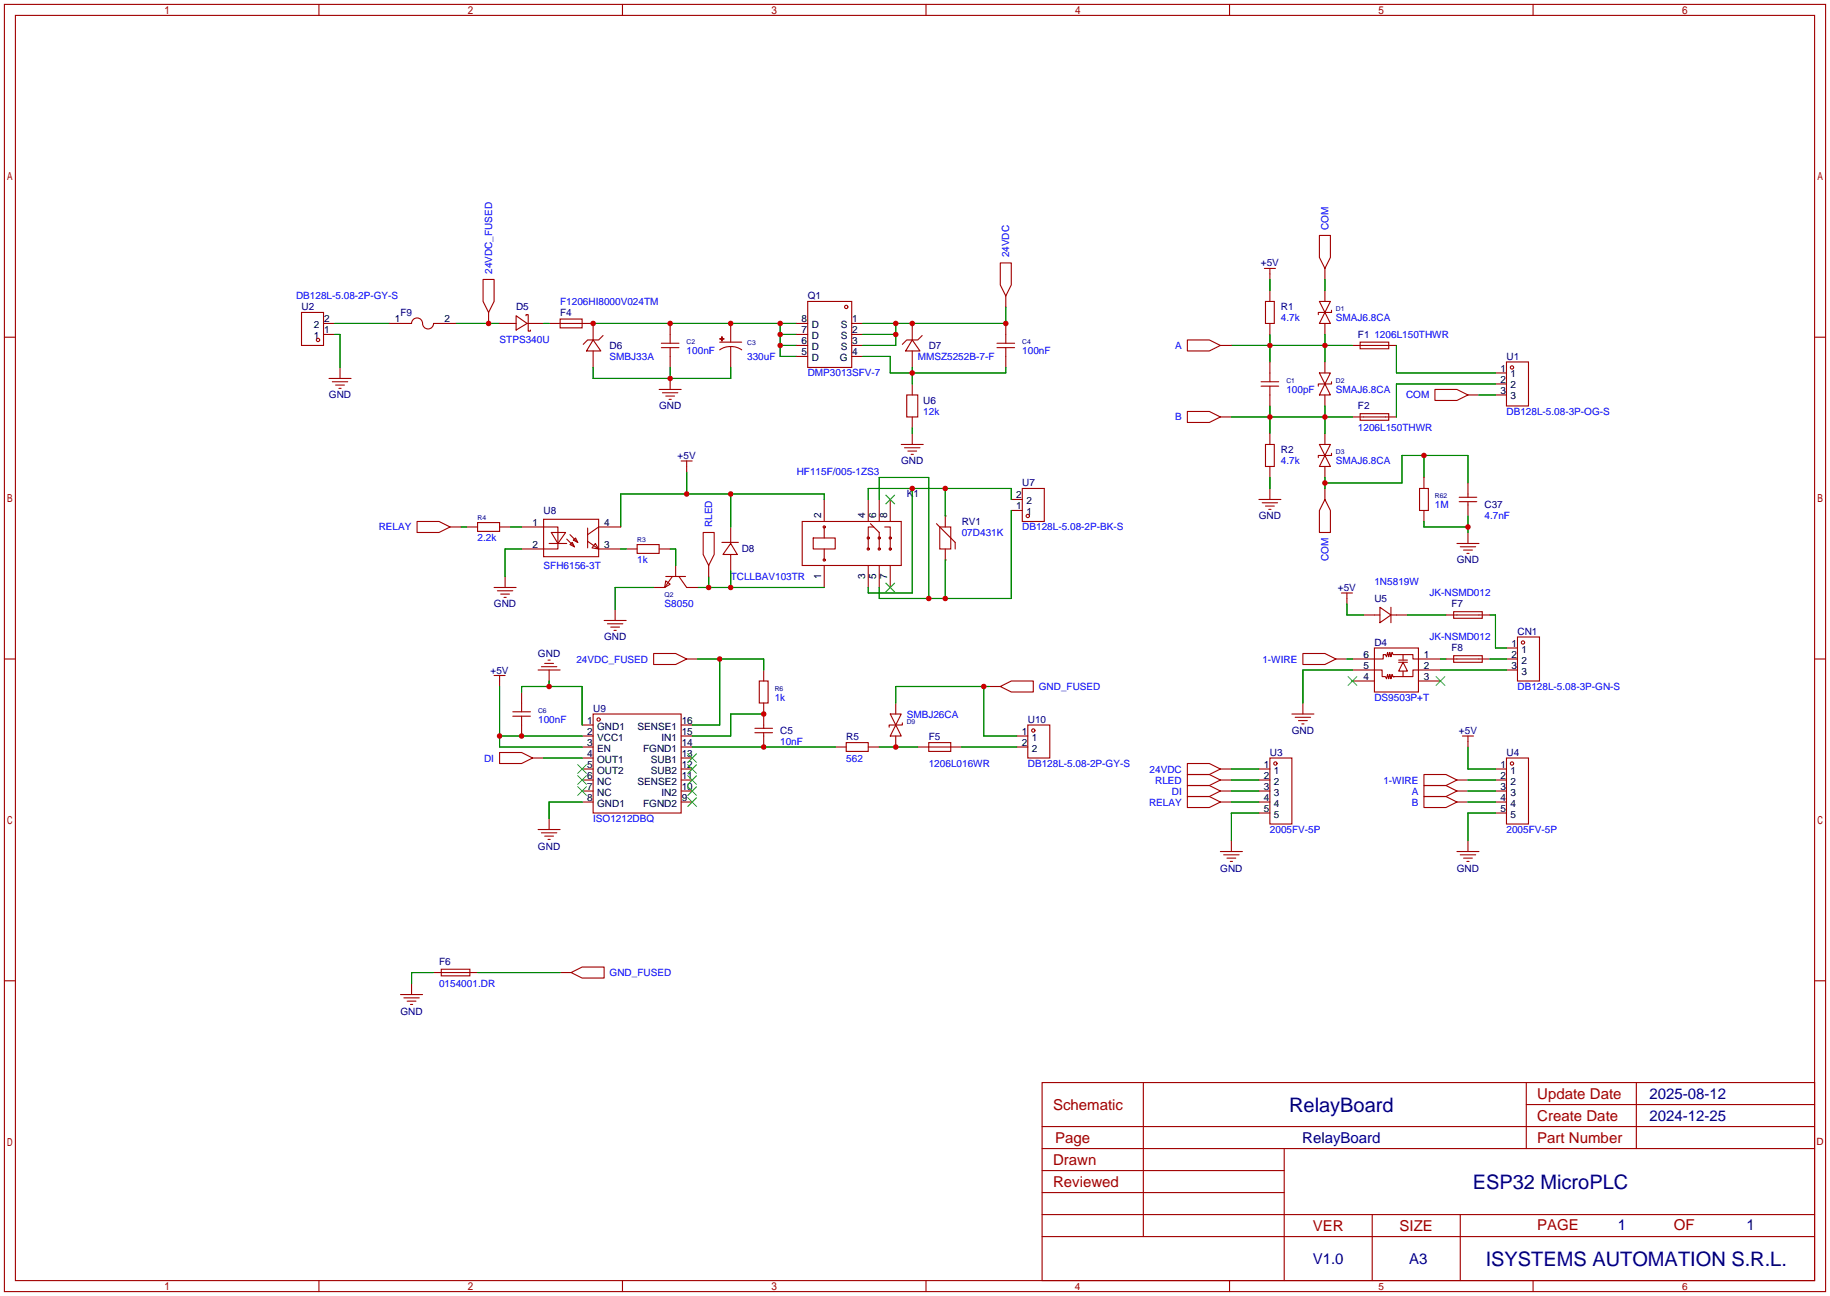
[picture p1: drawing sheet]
<svg xmlns="http://www.w3.org/2000/svg" width="422mm" height="299mm" viewBox="0 0 422 299" stroke-linecap="round" stroke-linejoin="round" font-family="sans-serif">
<g fill="none" stroke="#a10000" stroke-width=".25">
<path d="M1 1h420.4v297.2h-420.4zM3.6 3.6h415.2v292.1h-415.2zM73.6 1v2.6M143.7 1v2.6M213.7 1v2.6M283.8 1v2.6M353.9 1v2.6M304.5 54.4h2.6v5l-1.3 2.6-1.3-2.6zM1 77.9h2.6M69.6 72.1h5.1v7.7h-5.1zM74.7 77.2h2.5M74.7 74.7h2.5"/>
<path d="M89.9 74.7h5.1a1.33 1.33 0 0 1 1.5-1.3 1.33 1.33 0 0 1 1.1 1.7 1.27 1.27 0 0 0 1.4 .8 1.27 1.27 0 0 0 1.1-1.2h5.1M111.5 64.5h2.5v5.1l-1.2 2.5-1.3-2.5zM112.8 72.1v2.6M115.3 74.7h3.8M119.1 72.9l2.6 1.8-2.6 1.5zM121.4 72.9v-.3h.5v3.9h.5v-.3M121.7 74.7h3.8M126.7 74.7h10.2v3.8M129.3 73.7h5.1v2h-5.1zM136.9 78.5l1.8 2.5h-3.3zM139.2 77.5l-1 1h-2.6l-1 1M152.7 79.2h4"/>
<path d="M154.7 74.7v4.5M166.1 78.2l1 .1zM166.1 79h5.1M166.6 77.7v1zM168.7 74.7v4.3M183.9 77.2h2.5M183.9 74.7h2.5M183.9 79.8h2.5M186.4 69.6h10.2v15.2h-10.2zM196.6 77.2h2.5M196.6 74.7h2.5M196.6 79.8h2.5"/>
<path d="M210.6 78.5l1.7 2.5h-3.3zM210.6 74.7v3.8M212.9 77.5l-1.1 1h-2.5l-1 1M230.1 79.2h4.1M230.9 60.7h2.5v5.1l-1.2 2.5-1.3-2.5zM232.2 68.3v2.6M232.2 74.7v4.5M274.1 78.5h5l2.6 1.3-2.6 1.2h-5zM281.7 79.8h2.5M291.8 62h2.6M292.1 69.6h2v5.1h-2zM293.1 62v2.5"/>
<path d="M293.1 67.1v2.5M293.1 74.7v2.5M304.5 69.6h2.6l-1.3 2.5zM305.8 72.1l1.3 2.6h-2.6zM305.8 62v2.5M305.8 67.1v2.5M305.8 74.7v2.5M307.3 71.6v.5h-3v.5M312.2 79.8h10.1M313.9 79h6.6v1.5h-6.6zM418.8 77.9h2.6M75.9 87.4h5.1"/>
<path d="M76.7 88.1h3.6M77.5 88.9h2M78.2 89.7h.5M78.5 84.8v2.6M136.9 81v3.8M152.1 89.9h5.1M152.7 80.3h4M152.9 90.7h3.6M153.7 91.4h2M154.4 92.2h.5M154.7 80.3v4.5M154.7 87.4v2.5"/>
<path d="M168.7 80l1.5 .3 1 .5M168.7 80l-1.1 .1-1.5 .7M168.7 80v4.8M183.9 82.3h2.5M196.6 82.3h2.5M209.3 91.2h2.5v5.1h-2.5zM210.6 81v3.8M210.6 88.6v2.6M210.6 96.3v2.5M230.1 80.3h4.1M232.2 80.3v4.5M274.1 95h5l2.6 1.3-2.6 1.2h-5z"/>
<path d="M281.7 96.3h2.5M291.1 89.2h4M291.1 88.1h4M293.1 83.6v4.5M293.1 89.2v4.5M304.5 86.1h2.6l-1.3 2.5zM305.8 88.6l1.3 2.6h-2.6zM305.8 83.6v2.5M305.8 91.2v2.5M307.3 88.1v.5h-3v.6M312.2 96.3h10.1M313.9 95.5h6.6v1.5h-6.6z"/>
<path d="M331.2 89.9h5.1l2.5 1.3-2.5 1.3h-5.1zM338.8 91.2h2.6M345.2 86.1h2.5M345.2 88.6h2.5M345.2 91.2h2.5M347.7 83.6h5.1v10.1h-5.1zM125.5 119.9h12.7v8.6h-12.7zM157.2 106.4h2.6M158.5 106.4v2.6M190.2 115.3v5.1M200.4 115.3v5.1M202.9 115.3v5.1"/>
<path d="M205.5 115.3v5.1M208 102.6h5.1M208.8 103.4h3.5M209.5 104.1h2.1M210.3 104.9h.5M210.6 100.1v2.5M218.2 119.1h.1M218.2 119.1v2.6M233.4 115.3h2.6M233.4 117.9h2.6M236 112.8h5v7.6h-5zM290.6 115.3h5.1"/>
<path d="M291.3 116.1h3.6M292.1 102.6h2v5.1h-2zM292.1 116.8h2M292.9 117.6h.5M293.1 100.1v2.5M293.1 107.7v2.5M293.1 112.8v2.5M304.5 102.6h2.6l-1.3 2.6zM305.8 105.2l1.3 2.5h-2.6zM305.8 115.3l1.3 2.6v5h-2.6v-5zM305.8 100.1v2.5M305.8 107.7v2.5"/>
<path d="M305.8 112.8v2.5M307.3 104.6v.6h-3v.5M327.7 112.8h2v5.1h-2zM328.7 110.2v2.6M328.7 117.9v2.5M336.8 115.8h4.1M336.8 114.8h4.1M338.8 111.5v3.3M338.8 115.8v3.3M96.3 120.4h5l2.6 1.3-2.6 1.2h-5zM103.9 121.7h2.5M107.7 121.7h2.5"/>
<path d="M110.2 120.6h5.1v2.1h-5.1zM114 135.6h5.1M114.8 136.4h3.6M115.3 121.7h2.6M115.6 137.2h2M116.3 137.9h.5M116.6 133.1v2.5M120.4 121.7h8.4v5h-8.4M126.7 125.5h4.1M127.3 122.9h3.3l-1.8 2.6zM130.8 124.5l1.8 1.7M131.6 125.7l.5-.5 .5 1z"/>
<path d="M131.6 123.4l1.7 1.8M132.3 124.7l.5-.5 .5 1zM135.6 125l2.6 1.7M135.6 121.9v4.6M137.4 125.5l.8 1.2-1.5-.2zM138.2 126.7h5.1M143.3 121.7h-5.1l-2.6 1.7M144.5 126.7h2.6M147.1 125.7h5v2.1h-5zM150.9 135.6h2.5M152.1 126.7h2.6M153.7 134.1l1 .8-1.3 .7z"/>
<path d="M153.7 133.1h4.5M155.2 133.1l-1.8 2.5M156 130.6v2.5M156.7 133.1l1.8 2.5h2.5M162.3 122.9h2.5v5.1l-1.2 2.6-1.3-2.6zM163.6 130.6v2.5M166.6 125.2h3.8M168.7 125.5l1.5 2.5h-3.3zM168.7 121.7v3.8M168.7 128v3.8M185.2 120.4h22.8v10.2h-22.8zM187.7 124.2h5.1v2.5h-5.1z"/>
<path d="M190.2 121.7v2.5M190.2 126.7v2.6M190.2 130.6v5M200.4 130.6v5M200.9 120.9l2 2v3.8M201.7 121.7h-1.3v5M202.9 130.6v5M204.2 121.7h1.3v5.3M205.5 130.6v5M216.2 120.9l4.3 4.3v1.5M216.9 121.7h2.6v5h-2.6zM218.2 129.3h.1"/>
<path d="M218.2 126.7v2.6M309.6 136.9h2.6M310.9 136.9v2.5M336.3 125.5h5.1M337.1 126.2h3.5M337.8 127h2.1M338.6 127.8h.5M338.8 122.9v2.6M1 152.1h2.6M114 156h2.6M115.3 156v2.5M120.4 159.8v4.5"/>
<path d="M124.2 154.7h5.1M125 153.9h3.5M125.7 153.2h2.1M126.5 152.4h.5M126.7 154.7v2.5M139.4 143.3h5.1M140.2 144h3.6M141 144.8h2M141.7 145.5h.5M142 140.7v2.6M150.9 150.9h5.1l2.5 1.2-2.5 1.3h-5.1zM158.5 152.1h2.5"/>
<path d="M175.3 157.2h2v5.1h-2zM176.3 154.7v2.5M228.3 158.5h2.6M230.9 158.5l2.5-1.3h5.1v2.6h-5.1zM300.7 150.9h5.1l2.6 1.2-2.6 1.3h-5.1zM308.4 152.1h2.5M312.2 152.1h7.1v-1h.5l.2 .5 .3-1 .2 1 .3-1 .3 1 .2-1 .3 .5h4.5v1h6.4M312.2 154.7h6.8v1.5h.8l.2 .5 .3-1 .2 1 .3-1 .3 1 .2-1 .3 .5h4.5v-1.5h6.4M312.2 157.2h5M314.7 142h3.8M317.2 149.6h10.2v10.2h-10.2zM318.5 140.2l2.6 1.8-2.6 1.8z"/>
<path d="M321.1 140.2v3.6M321.1 142h3.8M322.8 152.9h2.1M322.8 152.4h2.1M323.8 152.9l1.1 2h-2.1zM323.8 151.1v1.3M323.8 154.9v1.3M327.4 157.2h5.1M333.8 152.1h10.1M333.8 142h10.1M335.5 141.2h6.6v1.5h-6.6zM335.5 151.4h6.6v1.5h-6.6z"/>
<path d="M347.7 152.1h2.6M347.7 154.7h2.6M347.7 149.6h2.6M350.3 147.1h5v10.1h-5zM418.8 152.1h2.6M115.3 173.7h5.1l2.5 1.3-2.5 1.3h-5.1zM118.4 165.4h4M118.4 164.3h4M120.4 165.4v4.5M122.9 175h2.6M134.4 177.5h2.5M134.4 169.9h2.5"/>
<path d="M134.4 167.4h2.5M134.4 172.5h2.5M134.4 175h2.5M136.9 164.8h20.3v22.9h-20.3zM157.2 177.5h2.6M157.2 169.9h2.6M157.2 167.4h2.6M157.2 172.5h2.6M157.2 175h2.6M174.2 169.2h4.1M174.2 168.1h4.1M176.3 162.3v5.8"/>
<path d="M176.3 169.2v3.3M192.8 172.5h2.5M195.3 171.4h5.1v2.1h-5.1zM200.4 172.5h2.5M205.5 164.8h2.5l-1.2 2.6zM206.8 167.4l1.2 2.5h-2.5zM206.8 162.3v2.5M206.8 169.9v2.6M208.3 166.9v.5h-3.1v.5M211.8 172.5h10.2M214.4 171.4h5.1v2.1h-5.1zM234.7 169.9h2.5"/>
<path d="M234.7 172.5h2.5M237.2 167.4h5.1v7.6h-5.1zM274.1 176.3h5l2.6 1.2-2.6 1.3h-5zM274.1 178.8h5l2.6 1.3-2.6 1.3h-5zM281.7 177.5h2.5M290.6 177.5h2.5M293.1 175h5.1v15.2h-5.1zM298.2 164.8h5.1M299 165.6h3.5M299.7 166.4h2.1M300.5 167.1h.5M300.7 162.3v2.5"/>
<path d="M328.7 178.8h5.1l2.5 1.3-2.5 1.3h-5.1zM337.6 169.9h2.5M338.8 169.9v2.6M345.2 177.5h2.5M347.7 175h5.1v15.2h-5.1zM124.2 191.5h5.1M125 192.3h3.5M125.7 193h2.1M126.5 193.8h.5M126.7 189v2.5M134.4 180.1h2.5M134.4 182.6h2.5"/>
<path d="M134.4 185.2h2.5M157.2 180.1h2.6M157.2 182.6h2.6M157.2 185.2h2.6M274.1 181.4h5l2.6 1.2-2.6 1.3h-5zM274.1 183.9h5l2.6 1.3-2.6 1.2h-5zM281.7 180.1h2.5M281.7 182.6h2.5M281.7 185.2h2.5M281.7 196.6h5.1M282.4 197.4h3.6M283.2 198.1h2"/>
<path d="M284 198.9h.5M284.2 194.1v2.5M290.6 180.1h2.5M290.6 182.6h2.5M290.6 185.2h2.5M290.6 187.7h2.5M328.7 181.4h5.1l2.5 1.2-2.5 1.3h-5.1zM328.7 183.9h5.1l2.5 1.3-2.5 1.2h-5.1zM336.3 180.1h2.5M336.3 182.6h2.5M336.3 185.2h2.5M336.3 196.6h5.1"/>
<path d="M337.1 197.4h3.5M337.8 198.1h2.1M338.6 198.9h.5M338.8 194.1v2.5M345.2 180.1h2.5M345.2 182.6h2.5M345.2 185.2h2.5M345.2 187.7h2.5M1 226.4h2.6M92.5 229.6h5M93.2 230.4h3.6M94 231.1h2"/>
<path d="M94.7 231.9h.5M95 227.1v2.5M100.1 224.5h10.1M101.9 223.8h6.6v1.5h-6.6zM129.3 224.5h2.5M131.8 224.5l2.6-1.2h5v2.5h-5zM418.8 226.4h2.6M240.5 249.9h178.3v45.8h-178.3zM263.9 249.9v35.6M352.3 249.9v15.3M352.3 255h66.5M377.7 249.9v15.3"/>
<path d="M240.5 270.3h55.9M240.5 265.2h178.3M240.5 275.3h55.9M240.5 260.1h178.3M296.4 265.2v30.5M73.6 295.7v2.5M143.7 295.7v2.5M213.7 295.7v2.5M240.5 285.5h178.3M240.5 280.4h178.3M283.8 295.7v2.5M316.7 280.4v15.3"/>
<path d="M337.1 280.4v15.3M353.9 295.7v2.5"/>
<circle cx="73.4" cy="78.5" r=".38"/>
<circle cx="195.3" cy="70.9" r=".38"/>
<circle cx="349" cy="84.8" r=".38"/>
<circle cx="237.2" cy="119.1" r=".38"/>
<circle cx="190.2" cy="129.3" r=".25"/>
<circle cx="190.2" cy="121.7" r=".25"/>
<circle cx="200.4" cy="124.2" r=".25"/>
<circle cx="200.4" cy="126.7" r=".25"/>
<circle cx="202.9" cy="126.7" r=".25"/>
<circle cx="202.9" cy="124.2" r=".25"/>
<circle cx="205.5" cy="126.7" r=".25"/>
<circle cx="205.5" cy="124.2" r=".25"/>
<circle cx="351.5" cy="148.3" r=".38"/>
<circle cx="138.2" cy="166.1" r=".38"/>
<circle cx="238.5" cy="168.7" r=".38"/>
<circle cx="294.4" cy="176.3" r=".38"/>
<circle cx="349" cy="176.3" r=".38"/>
</g>
<g fill="none" stroke="#008700" stroke-width=".25">
<path d="M77.2 74.7h12.7M77.2 77.2h1.3v7.6M105.2 74.7h10.1M125.5 74.7h1.2M136.9 74.7h47M180.1 79.8h3.8M180.1 77.2h3.8M180.1 74.7v7.6h3.8M199.1 77.2h7.7M206.8 74.7v5.1h-7.7M232.2 70.9v3.8h-33.1M284.2 79.8h28"/>
<path d="M293.1 64.5v2.6M293.1 77.2v6.4M305.8 64.5v2.6M305.8 77.2v6.4M322.3 79.8v6.3h22.9M136.9 84.8v2.6h31.8v-2.6M154.7 84.8v2.6M199.1 82.3h6.4v3.8h26.7v-1.3M210.6 84.8v3.8M210.6 98.8v1.3M284.2 96.3h28M293.1 93.7v6.4"/>
<path d="M305.8 93.7v6.4M341.4 91.2h3.8M345.2 88.6h-22.9v7.7M158.5 109v5M168.7 114v7.7M190.2 115.3v-1.3h-46.9v7.7M200.4 115.3v-2.5h33v2.5M202.9 115.3v-5.1h11.5v28M210.6 112.8v24.1h-10.2v-1.3M218.2 112.8v6.3M233.4 117.9v20.3h-30.5v-2.6M293.1 110.2v2.6"/>
<path d="M305.8 110.2v2.6M305.8 111.5h17.8v-6.3h15.2v6.3M328.7 105.2v5M338.8 119.1v3.8M106.4 121.7h1.3M117.9 121.7h2.5M120.4 126.7h-3.8v6.4M143.3 126.7h1.2M150.9 135.6h-8.9v5.1M154.7 126.7h1.3v3.9M161 135.6h29.2M163.6 133.1v2.5"/>
<path d="M168.7 131.8v3.8M218.2 129.3v8.9M310.9 139.4v2.6h3.8M328.7 120.4v1.3h10.1M115.3 158.5v14h19.1M120.4 159.8v-1.3h14v8.9M126.7 157.2v1.3M161 152.1h15.3v2.6M166.1 152.1v15.3h-6.3M227.1 158.5v11.4h7.6M228.3 158.5h-21.5v3.8M310.9 152.1h1.3"/>
<path d="M312.2 154.7h-11.5v7.6M324.9 142h8.9M332.5 152.1h1.3M332.5 154.7h15.2M343.9 152.1h3.8M343.9 142h1.3v7.6h2.5M115.3 169.9h19.1M125.5 175h8.9M159.8 172.5h33M176.3 164.8h-7.6v5.1h-8.9M202.9 172.5h8.9M222 172.5h12.7"/>
<path d="M284.2 177.5h6.4M338.8 172.5v5h6.4M134.4 185.2h-7.7v3.8M284.2 182.6h6.4M284.2 185.2h6.4M284.2 180.1h6.4M290.6 187.7h-6.4v6.4M338.8 182.6h6.4M338.8 185.2h6.4M338.8 180.1h6.4M345.2 187.7h-6.4v6.4M100.1 224.5h-5.1v2.6"/>
<path d="M110.2 224.5h19.1"/>
</g>
<g fill="none" stroke="#3c3" stroke-width=".25">
<path d="M204.5 114.3l2 2M206.5 114.3l-2 2M204.5 134.6l2 2.1M206.5 134.6l-2 2.1M311.1 156.2l2.1 2M313.2 156.2l-2.1 2M331.5 156.2l2 2M333.5 156.2l-2 2M133.3 176.5l2.1 2.1M133.3 179.1l2.1 2M135.4 176.5l-2.1 2.1M135.4 179.1l-2.1 2"/>
<path d="M158.7 179.1l2.1 2M158.7 176.5l2.1 2.1M158.7 174l2.1 2M160.8 179.1l-2.1 2M160.8 176.5l-2.1 2.1M160.8 174l-2.1 2M133.3 181.6l2.1 2M135.4 181.6l-2.1 2M158.7 184.1l2.1 2.1M158.7 181.6l2.1 2M160.8 184.1l-2.1 2.1M160.8 181.6l-2.1 2"/>
</g>
<g fill="#c00">
<circle cx="305.8" cy="79.8" r=".63"/>
<circle cx="293.1" cy="79.8" r=".63"/>
<circle cx="305.8" cy="96.3" r=".63"/>
<circle cx="293.1" cy="96.3" r=".63"/>
<circle cx="305.8" cy="111.5" r=".63"/>
<circle cx="328.7" cy="105.2" r=".63"/>
<circle cx="112.8" cy="74.7" r=".63"/>
<circle cx="154.7" cy="74.7" r=".63"/>
<circle cx="136.9" cy="74.7" r=".63"/>
<circle cx="168.7" cy="74.7" r=".63"/>
<circle cx="180.1" cy="74.7" r=".63"/>
<circle cx="180.1" cy="77.2" r=".63"/>
<circle cx="180.1" cy="79.8" r=".63"/>
<circle cx="154.7" cy="87.4" r=".63"/>
<circle cx="206.8" cy="74.7" r=".63"/>
<circle cx="206.8" cy="77.2" r=".63"/>
<circle cx="210.6" cy="74.7" r=".63"/>
<circle cx="232.2" cy="74.7" r=".63"/>
<circle cx="210.6" cy="86.1" r=".63"/>
<circle cx="218.2" cy="112.8" r=".63"/>
<circle cx="210.6" cy="112.8" r=".63"/>
<circle cx="218.2" cy="138.2" r=".63"/>
<circle cx="214.4" cy="138.2" r=".63"/>
<circle cx="168.7" cy="114" r=".63"/>
<circle cx="158.5" cy="114" r=".63"/>
<circle cx="168.7" cy="135.6" r=".63"/>
<circle cx="163.6" cy="135.6" r=".63"/>
<circle cx="206.8" cy="172.5" r=".63"/>
<circle cx="227.1" cy="158.5" r=".63"/>
<circle cx="176.3" cy="164.8" r=".63"/>
<circle cx="176.3" cy="172.5" r=".63"/>
<circle cx="166.1" cy="152.1" r=".63"/>
<circle cx="115.3" cy="169.9" r=".63"/>
<circle cx="120.4" cy="169.9" r=".63"/>
<circle cx="126.7" cy="158.5" r=".63"/>
<circle cx="338.8" cy="121.7" r=".63"/>
</g>
<g font-size="4.6" fill="#000080">
<text x="297.6" y="256.6">RelayBoard</text>
<text x="339.9" y="274.4">ESP32 MicroPLC</text>
<text x="342.9" y="292.2">ISYSTEMS AUTOMATION S.R.L.</text>
</g>
<g font-size="3.5" fill="#a00000">
<text x="243.1" y="256.2">Schematic</text>
<text x="354.8" y="253.7">Update Date</text>
<text x="243.6" y="263.8">Page</text>
<text x="354.8" y="258.8">Create Date</text>
<text x="354.8" y="263.8">Part Number</text>
<text x="243.1" y="268.9">Drawn</text>
<text x="243.1" y="274">Reviewed</text>
<text x="303" y="284.2">VER</text>
<text x="323" y="284.2">SIZE</text>
<text x="354.8" y="283.9">PAGE</text>
<text x="386.3" y="283.9">OF</text>
</g>
<g font-size="3.5" fill="#000080">
<text x="380.7" y="253.7">2025-08-12</text>
<text x="300.6" y="263.8">RelayBoard</text>
<text x="380.7" y="258.8">2024-12-25</text>
<text x="373.4" y="283.9">1</text>
<text x="403.2" y="283.9">1</text>
<text x="303" y="291.8">V1.0</text>
<text x="325.3" y="291.8">A3</text>
</g>
<g font-size="2.3" fill="#00f">
<text x="306.6" y="53.1" transform="rotate(-90 306.6 53.1)">COM</text>
<text x="233" y="59.4" transform="rotate(-90 233 59.4)">24VDC</text>
<text x="113.6" y="63.2" transform="rotate(-90 113.6 63.2)">24VDC_FUSED</text>
<text x="68.3" y="69.1">DB128L-5.08-2P-GY-S</text>
<text x="129.3" y="70.4">F1206HI8000V024TM</text>
<text x="295.7" y="74.2">4.7k</text>
<text x="308.4" y="74.2">SMAJ6.8CA</text>
<text x="115.3" y="79.3">STPS340U</text>
<text x="140.7" y="83.1">SMBJ33A</text>
<text x="158.5" y="81.8">100nF</text>
<text x="172.5" y="83.1">330uF</text>
<text x="211.8" y="83.1">MMSZ5252B-7-F</text>
<text x="236" y="81.8">100nF</text>
<text x="271.3" y="80.6">A</text>
<text x="317.2" y="78">1206L150THWR</text>
<text x="186.4" y="86.9">DMP3013SFV-7</text>
<text x="213.1" y="95.8">12k</text>
<text x="296.9" y="90.7">100pF</text>
<text x="308.4" y="90.7">SMAJ6.8CA</text>
<text x="324.6" y="92">COM</text>
<text x="347.7" y="95.8">DB128L-5.08-3P-OG-S</text>
<text x="271.3" y="97.1">B</text>
<text x="313.4" y="99.6">1206L150THWR</text>
<text x="295.7" y="107.2">4.7k</text>
<text x="308.4" y="107.2">SMAJ6.8CA</text>
<text x="183.9" y="109.8">HF115F/005-1ZS3</text>
<text x="331.2" y="117.4">1M</text>
<text x="342.6" y="119.9">4.7nF</text>
<text x="87.4" y="122.5">RELAY</text>
<text x="110.2" y="125">2.2k</text>
<text x="164.4" y="121.7" transform="rotate(-90 164.4 121.7)">RLED</text>
<text x="222" y="123.7">07D431K</text>
<text x="236" y="122.5">DB128L-5.08-2P-BK-S</text>
<text x="125.5" y="131.4">SFH6156-3T</text>
<text x="147.1" y="130.1">1k</text>
<text x="306.6" y="129.6" transform="rotate(-90 306.6 129.6)">COM</text>
<text x="168.7" y="133.9">TCLLBAV103TR</text>
<text x="317.2" y="135.2">1N5819W</text>
<text x="329.9" y="137.7">JK-NSMD012</text>
<text x="153.4" y="140.3">S8050</text>
<text x="329.9" y="147.9">JK-NSMD012</text>
<text x="133.1" y="153">24VDC_FUSED</text>
<text x="291.4" y="153">1-WIRE</text>
<text x="178.8" y="161.8">1k</text>
<text x="239.8" y="159.3">GND_FUSED</text>
<text x="317.2" y="161.8">DS9503P+T</text>
<text x="350.3" y="159.3">DB128L-5.08-3P-GN-S</text>
<text x="124.2" y="166.9">100nF</text>
<text x="209.3" y="165.7">SMBJ26CA</text>
<text x="180.1" y="172">10nF</text>
<text x="111.7" y="175.8">DI</text>
<text x="195.3" y="175.8">562</text>
<text x="214.4" y="177.1">1206L016WR</text>
<text x="237.2" y="177.1">DB128L-5.08-2P-GY-S</text>
<text x="265.4" y="178.4">24VDC</text>
<text x="265.2" y="186">RELAY</text>
<text x="266.6" y="180.9">RLED</text>
<text x="270.5" y="183.4">DI</text>
<text x="319.3" y="180.9">1-WIRE</text>
<text x="325.9" y="183.4">A</text>
<text x="325.9" y="186">B</text>
<text x="136.9" y="189.8">ISO1212DBQ</text>
<text x="293.1" y="192.3">2005FV-5P</text>
<text x="347.7" y="192.3">2005FV-5P</text>
<text x="101.3" y="227.9">0154001.DR</text>
<text x="140.7" y="225.3">GND_FUSED</text>
</g>
<g font-size="2.3" fill="#000080">
<text x="291" y="61.5">+5V</text>
<text x="69.6" y="71.7">U2</text>
<text x="119.1" y="71.7">D5</text>
<text x="186.4" y="69.1">Q1</text>
<text x="295.7" y="71.7">R1</text>
<text x="92.5" y="72.9">F9</text>
<text x="129.3" y="72.9">F4</text>
<text x="140.7" y="80.6">D6</text>
<text x="214.4" y="80.6">D7</text>
<text x="313.4" y="78">F1</text>
<text x="347.7" y="83.1">U1</text>
<text x="75.9" y="92">GND</text>
<text x="152.1" y="94.5">GND</text>
<text x="213.1" y="93.3">U6</text>
<text x="313.4" y="94.5">F2</text>
<text x="156.4" y="106">+5V</text>
<text x="208" y="107.2">GND</text>
<text x="295.7" y="104.7">R2</text>
<text x="236" y="112.3">U7</text>
<text x="125.5" y="118.7">U8</text>
<text x="209.3" y="114.9">K1</text>
<text x="290.6" y="119.9">GND</text>
<text x="342.6" y="117.4">C37</text>
<text x="222" y="121.2">RV1</text>
<text x="171.2" y="127.6">D8</text>
<text x="336.3" y="130.1">GND</text>
<text x="308.8" y="136.4">+5V</text>
<text x="114" y="140.3">GND</text>
<text x="317.2" y="139">U5</text>
<text x="335" y="140.3">F7</text>
<text x="139.4" y="147.9">GND</text>
<text x="317.2" y="149.1">D4</text>
<text x="350.3" y="146.6">CN1</text>
<text x="113.2" y="155.5">+5V</text>
<text x="124.2" y="151.7">GND</text>
<text x="335" y="150.4">F8</text>
<text x="136.9" y="164.4">U9</text>
<text x="237.2" y="166.9">U10</text>
<text x="180.1" y="169.5">C5</text>
<text x="195.3" y="170.7">R5</text>
<text x="214.4" y="170.7">F5</text>
<text x="298.2" y="169.5">GND</text>
<text x="336.8" y="169.5">+5V</text>
<text x="293.1" y="174.5">U3</text>
<text x="347.7" y="174.5">U4</text>
<text x="124.2" y="196.1">GND</text>
<text x="281.7" y="201.2">GND</text>
<text x="336.3" y="201.2">GND</text>
<text x="101.3" y="222.8">F6</text>
<text x="92.4" y="234.2">GND</text>
</g>
<g font-size="2.3">
<text x="72.5" y="75.7">2</text>
<text x="74.8" y="77">1</text>
<text x="74.8" y="74.4">2</text>
<text x="91.2" y="74.4">1</text>
<text x="102.6" y="74.4">2</text>
<text x="185" y="77">7</text>
<text x="185" y="74.4">8</text>
<text x="187.4" y="75.7">D</text>
<text x="194.1" y="75.7">S</text>
<text x="196.7" y="74.4">1</text>
<text x="196.7" y="77">2</text>
<text x="72.5" y="78.3">1</text>
<text x="185" y="82.1">5</text>
<text x="185" y="79.5">6</text>
<text x="187.4" y="83.3">D</text>
<text x="187.4" y="80.8">D</text>
<text x="187.4" y="78.3">D</text>
<text x="193.9" y="83.3">G</text>
<text x="194.1" y="78.3">S</text>
<text x="194.1" y="80.8">S</text>
<text x="196.7" y="79.5">3</text>
<text x="196.7" y="82.1">4</text>
<text x="346.3" y="85.9">1</text>
<text x="346.3" y="88.4">2</text>
<text x="348.7" y="87.1">1</text>
<text x="348.7" y="89.7">2</text>
<text x="346.3" y="91">3</text>
<text x="348.7" y="92.2">3</text>
<text x="189.5" y="119.6" transform="rotate(-90 189.5 119.6)">2</text>
<text x="199.7" y="119.6" transform="rotate(-90 199.7 119.6)">4</text>
<text x="202.2" y="119.6" transform="rotate(-90 202.2 119.6)">6</text>
<text x="204.8" y="119.6" transform="rotate(-90 204.8 119.6)">8</text>
<text x="234.6" y="117.6">1</text>
<text x="234.6" y="115.1">2</text>
<text x="236.9" y="118.9">1</text>
<text x="236.9" y="116.4">2</text>
<text x="122.9" y="121.3">1</text>
<text x="139.4" y="121.3">4</text>
<text x="122.9" y="126.4">2</text>
<text x="139.4" y="126.4">3</text>
<text x="189.5" y="133.6" transform="rotate(-90 189.5 133.6)">1</text>
<text x="199.7" y="133.6" transform="rotate(-90 199.7 133.6)">3</text>
<text x="202.2" y="133.6" transform="rotate(-90 202.2 133.6)">5</text>
<text x="204.8" y="133.6" transform="rotate(-90 204.8 133.6)">7</text>
<text x="348.9" y="149.4">1</text>
<text x="314.7" y="154.5">5</text>
<text x="314.7" y="151.9">6</text>
<text x="328.7" y="151.9">1</text>
<text x="328.7" y="154.5">2</text>
<text x="348.9" y="151.9">2</text>
<text x="348.9" y="154.5">3</text>
<text x="351.2" y="150.6">1</text>
<text x="351.2" y="153.2">2</text>
<text x="351.2" y="155.7">3</text>
<text x="314.7" y="157">4</text>
<text x="328.7" y="157">3</text>
<text x="135.5" y="167.2">1</text>
<text x="157.4" y="167.2">16</text>
<text x="135.5" y="169.7">2</text>
<text x="135.5" y="172.2">3</text>
<text x="137.8" y="168.4">GND1</text>
<text x="137.8" y="171">VCC1</text>
<text x="137.8" y="173.5">EN</text>
<text x="147.2" y="168.4">SENSE1</text>
<text x="148.5" y="173.5">FGND1</text>
<text x="152.7" y="171">IN1</text>
<text x="157.4" y="172.2">14</text>
<text x="157.4" y="169.7">15</text>
<text x="235.8" y="169.7">1</text>
<text x="235.8" y="172.2">2</text>
<text x="238.2" y="171">1</text>
<text x="238.2" y="173.5">2</text>
<text x="135.5" y="174.8">4</text>
<text x="135.5" y="177.3">5</text>
<text x="135.5" y="179.9">6</text>
<text x="137.8" y="176">OUT1</text>
<text x="137.8" y="178.6">OUT2</text>
<text x="150.3" y="178.6">SUB2</text>
<text x="150.3" y="176">SUB1</text>
<text x="157.4" y="179.9">11</text>
<text x="157.4" y="177.3">12</text>
<text x="157.4" y="174.8">13</text>
<text x="291.7" y="177.3">1</text>
<text x="291.7" y="179.9">2</text>
<text x="294.1" y="178.6">1</text>
<text x="346.3" y="177.3">1</text>
<text x="346.3" y="179.9">2</text>
<text x="348.7" y="178.6">1</text>
<text x="135.5" y="182.4">7</text>
<text x="135.5" y="184.9">8</text>
<text x="137.8" y="181.1">NC</text>
<text x="137.8" y="183.7">NC</text>
<text x="147.2" y="181.1">SENSE2</text>
<text x="152.7" y="183.7">IN2</text>
<text x="157.4" y="184.9">9</text>
<text x="157.4" y="182.4">10</text>
<text x="291.7" y="182.4">3</text>
<text x="291.7" y="184.9">4</text>
<text x="294.1" y="181.1">2</text>
<text x="294.1" y="183.7">3</text>
<text x="346.3" y="182.4">3</text>
<text x="346.3" y="184.9">4</text>
<text x="348.7" y="181.1">2</text>
<text x="348.7" y="183.7">3</text>
<text x="137.8" y="186.2">GND1</text>
<text x="148.5" y="186.2">FGND2</text>
<text x="291.7" y="187.5">5</text>
<text x="294.1" y="186.2">4</text>
<text x="294.1" y="188.7">5</text>
<text x="346.3" y="187.5">5</text>
<text x="348.7" y="186.2">4</text>
<text x="348.7" y="188.7">5</text>
</g>
<g font-size="2.3" fill="#a00000">
<text x="419.3" y="264.4">D</text>
<text x="248.1" y="297.7">4</text>
<text x="318.2" y="297.7">5</text>
<text x="388.3" y="297.7">6</text>
</g>
<g font-size="1.6" fill="#000080">
<text x="308.4" y="71.8">D1</text>
<text x="158.5" y="79.4">C2</text>
<text x="172.5" y="79.7">C3</text>
<text x="236" y="79.4">C4</text>
<text x="296.9" y="88.3">C1</text>
<text x="308.4" y="88.3">D2</text>
<text x="308.4" y="104.8">D3</text>
<text x="331.2" y="115">R62</text>
<text x="110.2" y="120.1">R4</text>
<text x="147.1" y="125.2">R3</text>
<text x="153.4" y="137.9">Q2</text>
<text x="178.8" y="159.5">R6</text>
<text x="124.2" y="164.5">C6</text>
<text x="209.3" y="167.1">D9</text>
</g>
</svg>
